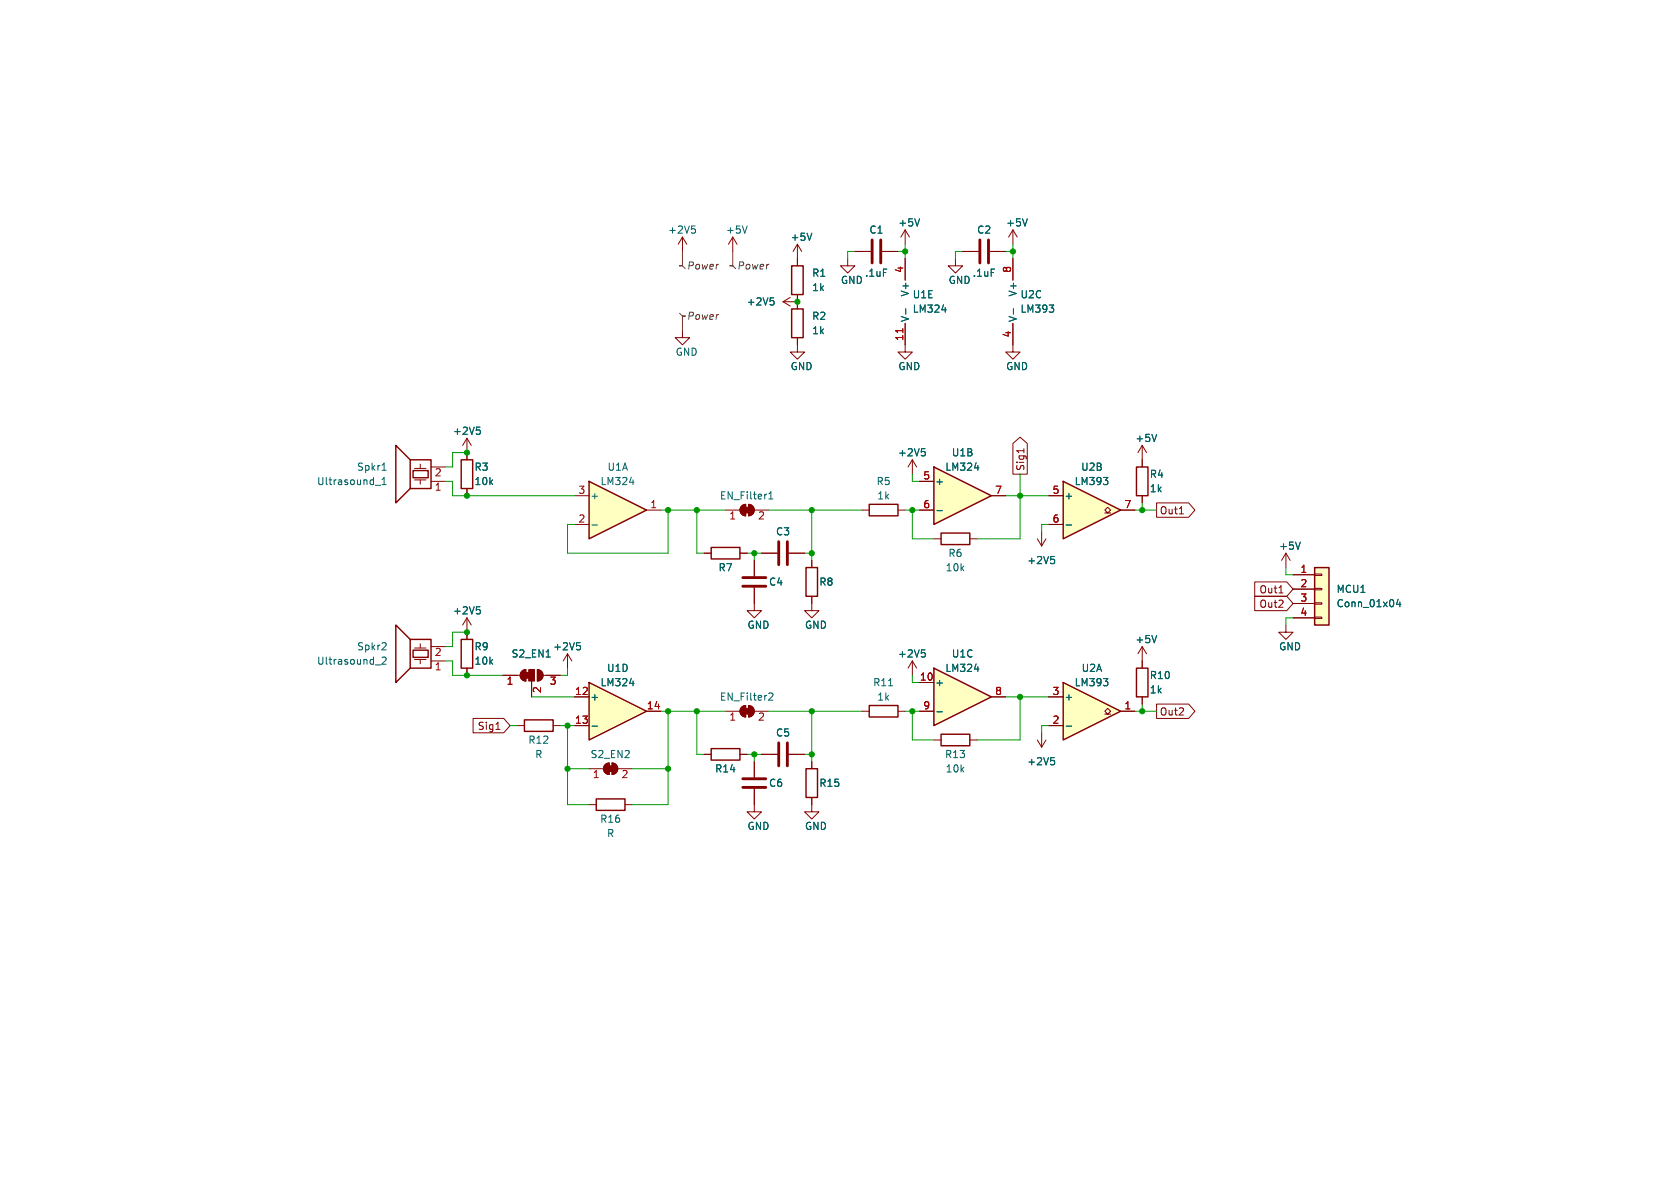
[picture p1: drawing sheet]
<svg xmlns="http://www.w3.org/2000/svg" width="297mm" height="210mm" viewBox="0 0 297 210" stroke-linecap="round" stroke-linejoin="round" font-family="sans-serif">
<path d="M188 85.1l10.1 5.1-10.1 5.1z" fill="#ffffc2"/>
<path d="M188 85.1l10.1 5.1-10.1 5.1zM125.7 132.3h5.1v2.1h-5.1zM153.7 124.7h5v2h-5z" fill="none" stroke="#840000" stroke-width=".25"/>
<g fill="none" stroke="#840000" stroke-width=".18">
<path d="M201.9 78.7l-.7 1.3M201.9 78.7v2.6M201.9 78.7l.8 1.3M185.4 87.6h2.6M185.4 92.7h2.6M195.3 90.7h.5l-.5-.5 .5-.5 .5 .5-.5 .5h.5M198.1 90.2h2.6M124.5 133.4h1.2M128.3 125.7h2.5M130.8 133.4h1.3M131.1 125l.7-.3v2a1.02 1.02 0 0 1-.9-.6 1.02 1.02 0 0 1 .2-1.1zM132.3 124.7a1.02 1.02 0 0 1 1 1 1.02 1.02 0 0 1-1 1z"/>
<path d="M133.3 125.7h2.6M152.4 125.7h1.3M158.7 125.7h1.3M133.3 142.2v1.3h1.3l-1.3 1.3-1.2-1.3h1.2"/>
</g>
<path d="M204.5 76.8l-.4 1.2M188.5 92.8h1M136 122.6l.4-.1 .2 .4-.7 .9h.7" fill="none" stroke="#006464" stroke-width=".18"/>
<g fill="#840000" stroke="#840000" stroke-width=".18">
<path d="M131.6 125.2h1v1h-1z"/>
<path d="M131.1 125l.7-.3v2a1.02 1.02 0 0 1-.9-.6 1.02 1.02 0 0 1 .2-1.1z"/>
<path d="M132.3 124.7a1.02 1.02 0 0 1 1 1 1.02 1.02 0 0 1-1 1z"/>
</g>
<path d="M104.1 120.7l10.2 5-10.2 5.1z" fill="#ffffc2"/>
<path d="M200.9 82.6h2v5h-2zM104.1 120.7l10.2 5-10.2 5.1z" fill="none" stroke="#840000" stroke-width=".25"/>
<path d="M183.4 95.3l.7 1.2M184.1 94v2.5M184.9 95.3l-.8 1.2M201.9 81.3v1.3M201.9 87.6v1.3M101.6 123.2h2.5M101.6 128.3h2.5M114.3 125.7h2.5M133.3 134.6v2.8M133.3 139.4v2.8M134.6 133.4h2.8M139.4 133.4h2.8" fill="none" stroke="#840000" stroke-width=".18"/>
<path d="M185.8 98.4h.6M186.2 98.9l.2 .2v.3l-.2 .2M104.7 128.4h.9M111.3 120.8h.8" fill="none" stroke="#006464" stroke-width=".18"/>
<path d="M131.3 139.2h4.1M131.3 137.7h4.1M137.7 131.3v4.1M139.2 131.3v4.1" fill="none" stroke="#840000" stroke-width=".51"/>
<path d="M188 120.7l10.1 5-10.1 5.1z" fill="#ffffc2"/>
<path d="M92.7 127.3h5.1v2h-5.1zM188 120.7l10.1 5-10.1 5.1z" fill="none" stroke="#840000" stroke-width=".25"/>
<path d="M88.9 119.4h3M92.3 118.6l.7-.2v2a1.02 1.02 0 0 1-1-.7 1.02 1.02 0 0 1 .3-1.1zM95 118.4a1.02 1.02 0 0 1 1 1 1.02 1.02 0 0 1-1 1zM96 119.4h3.1M91.4 128.3h1.3M94 120.4v2.8M97.8 128.3h1.3M185.4 128.3h2.6M185.4 123.2h2.6M195.3 126.2h.5l-.5-.5 .5-.5 .5 .5-.5 .5h.5M198.1 125.7h2.6" fill="none" stroke="#840000" stroke-width=".18"/>
<path d="M96.6 116.1h.7M188.5 128.4h1" fill="none" stroke="#006464" stroke-width=".18"/>
<g fill="#840000" stroke="#840000" stroke-width=".18">
<path d="M93 118.9h.5v1h-.5z"/>
<path d="M92.3 118.6l.7-.2v2a1.02 1.02 0 0 1-1-.7 1.02 1.02 0 0 1 .3-1.1z"/>
<path d="M93.5 118.4h1v2h-1z"/>
<path d="M95 118.4a1.02 1.02 0 0 1 1 1 1.02 1.02 0 0 1-1 1z"/>
</g>
<path d="M165.1 82.6l10.2 5-10.2 5.1z" fill="#ffffc2"/>
<path d="M153.7 89.2h5v2h-5zM165.1 82.6l10.2 5-10.2 5.1zM166.4 94.2h5v2.1h-5zM142.5 100.3h2v5.1h-2zM105.4 141.2h5.1v2.1h-5.1z" fill="none" stroke="#840000" stroke-width=".25"/>
<g fill="none" stroke="#840000" stroke-width=".18">
<path d="M133.3 99.1v2.8M143.5 99.1v1.2M152.4 90.2h1.3M158.7 90.2h1.3M161.3 81.3l-.8 1.3M161.3 81.3v2.5M161.3 81.3l.8 1.3M162.6 85.1h2.5M162.6 90.2h2.5M165.1 95.3h1.3M171.4 95.3h1.3M175.3 87.6h2.5"/>
<path d="M133.3 103.9v4.1h1.3l-1.3 1.2-1.2-1.2h1.2M143.5 105.4v2.6h1.3l-1.3 1.2-1.3-1.2h1.3M161.3 116.8v2.6M161.3 116.8l-.8 1.3M161.3 116.8l.8 1.3M227.3 110.5v1.3h1.3l-1.3 1.2-1.2-1.2h1.2M183.4 130.8l.7 1.3M184.1 129.5v2.6M184.9 130.8l-.8 1.3M104.1 142.2h1.3M110.5 142.2h1.3"/>
</g>
<path d="M162.9 79.3h.6M163.3 79.8l.3 .2v.3l-.3 .3M165.6 90.3h1M172.3 82.7h.8M162.9 114.9h.6M163.3 115.4l.3 .2v.3l-.3 .2M185.8 133.9h.6M186.2 134.4l.2 .3v.3l-.2 .2" fill="none" stroke="#006464" stroke-width=".18"/>
<path d="M131.3 103.6h4.1M131.3 102.1h4.1" fill="none" stroke="#840000" stroke-width=".51"/>
<path d="M165.1 118.1l10.2 5.1-10.2 5.1z" fill="#ffffc2"/>
<path d="M72.5 113h3.7v5.1h-3.7zM72.5 113l-2.5-2.5v10.2l2.5-2.6M73 114.9h2.7v1.3h-2.7zM165.1 118.1l10.2 5.1-10.2 5.1zM142.5 135.9h2v5.1h-2zM166.4 129.8h5v2h-5z" fill="none" stroke="#840000" stroke-width=".25"/>
<g fill="none" stroke="#840000" stroke-width=".18">
<path d="M134.6 97.8h2.8M139.4 97.8h2.8M227.3 97.8l-.7 1.3M227.3 97.8v2.5M227.3 97.8l.8 1.3M73.3 114.6h2M73.3 116.6h2M74.3 113.8v.8M74.3 116.6v.7M76.2 116.8h2.5M76.2 114.3h2.5M104.1 135.9h2.6"/>
<path d="M107 135.1l.7-.2v2a1.02 1.02 0 0 1-.9-.6 1.02 1.02 0 0 1 .2-1.2zM108.2 134.9a1.02 1.02 0 0 1 1 1 1.02 1.02 0 0 1-1 1zM109.2 135.9h2.6M143.5 134.6v1.3M162.6 120.7h2.5M162.6 125.7h2.5M165.1 130.8h1.3M171.4 130.8h1.3M175.3 123.2h2.5M143.5 141v2.5h1.3l-1.3 1.3-1.3-1.3h1.3"/>
</g>
<path d="M229.9 95.8l-.4 1.3M66.3 117.5h1M67.5 114.9h.8M67.5 116.3l.5-.2 .3 .4-.8 .9h.8M68.2 113.7v.5M172.3 118.3h.8M165.6 125.8h1" fill="none" stroke="#006464" stroke-width=".18"/>
<g fill="#840000" stroke="#840000" stroke-width=".18">
<path d="M107.4 135.4h1.1v1h-1.1z"/>
<path d="M107 135.1l.7-.2v2a1.02 1.02 0 0 1-.9-.6 1.02 1.02 0 0 1 .2-1.2z"/>
<path d="M108.2 134.9a1.02 1.02 0 0 1 1 1 1.02 1.02 0 0 1-1 1z"/>
</g>
<path d="M137.7 95.8v4M139.2 95.8v4" fill="none" stroke="#840000" stroke-width=".51"/>
<path d="M104.1 85.1l10.2 5.1-10.2 5.1z" fill="#ffffc2"/>
<path d="M140 54.6h2v5.1h-2zM140 47h2v5.1h-2zM72.5 81.3h3.7v5.1h-3.7zM72.5 81.3l-2.5-2.6v10.2l2.5-2.5M73 83.2h2.7v1.3h-2.7zM81.5 81.3h2.1v5.1h-2.1zM104.1 85.1l10.2 5.1-10.2 5.1zM125.7 96.8h5.1v2h-5.1zM81.5 113h2.1v5.1h-2.1zM200.9 118.1h2v5.1h-2zM232.4 100.3h2.5v10.2h-2.5z" fill="none" stroke="#840000" stroke-width=".25"/>
<g fill="none" stroke="#840000" stroke-width=".18">
<path d="M120.6 58.4v1.3h1.3l-1.3 1.3-1.2-1.3h1.2M120.6 41.9l-.7 1.3M120.6 41.9v2.6M120.6 41.9l.8 1.3M129.5 41.9l-.7 1.3M129.5 41.9v2.6M129.5 41.9l.8 1.3M138.4 53.3l1.3 .8M138.4 53.3h2.6M139.7 52.6l-1.3 .7M141 59.7v2.5h1.2l-1.2 1.3-1.3-1.3h1.3M141 43.2v3.8"/>
<path d="M141 52.1v2.5M141 43.2l-.8 1.3M141 43.2l.7 1.3M149.9 45.7v1.3h1.2l-1.2 1.3-1.3-1.3h1.3M151.1 44.5h2.8M156 44.5h2.7M160 57.2v5h1.3l-1.3 1.3-1.3-1.3h1.3M160 40.6v2.6M160 45.7v3.8M160 40.6l-.7 1.3M160 40.6l.8 1.3M168.9 45.7v1.3h1.3l-1.3 1.3-1.3-1.3h1.3"/>
<path d="M170.2 44.5h2.8M175 44.5h2.8M179.1 57.2v5h1.2l-1.2 1.3-1.3-1.3h1.3M179.1 40.6l-.8 1.3M179.1 40.6v2.6M179.1 45.7v3.8M179.1 40.6l.7 1.3M82.5 77.5l-.7 1.2M82.5 77.5v3.8M82.5 77.5l.8 1.2M179.1 78.4l1.2-1.1 1.3 1.1v5.4h-2.5zM181 79.3v.7"/>
<path d="M73.3 82.8h2M73.3 84.8h2M74.3 82v.8M74.3 84.8v.8M76.2 85.1h2.5M76.2 82.6h2.5M82.5 86.4v1.2M101.6 92.7h2.5M101.6 87.6h2.5M114.3 90.2h2.5M124.5 97.8h1.2M128.3 90.2h2.5"/>
<path d="M130.8 97.8h1.3M131.1 89.4l.7-.2v2a1.02 1.02 0 0 1-.9-.7 1.02 1.02 0 0 1 .2-1.1zM132.3 89.2a1.02 1.02 0 0 1 1 1 1.02 1.02 0 0 1-1 1zM133.3 90.2h2.6M133.3 99.1v2.8M134.6 97.8h2.8M139.4 97.8h2.8M143.5 99.1v1.2M162.6 90.2h2.5M162.6 85.1h2.5M175.3 87.6h2.5M185.4 92.7h2.6"/>
<path d="M185.4 87.6h2.6M198.1 90.2h2.6M201.9 81.3v1.3M201.9 87.6v1.3M204.5 88.9h5.6l1.2 1.3-1.2 1.2h-5.6zM208.5 90.8h.7M82.5 109.2v3.8M82.5 118.1v1.3M82.5 109.2l-.7 1.3M82.5 109.2l.8 1.3M88.9 119.4h2.5M96.5 119.4h2.6"/>
<path d="M100.3 115.6l-.7 1.2M100.3 115.6v2.5M100.3 115.6l.8 1.2M133.3 103.9v2.8M143.5 105.4v1.3M201.9 114.3l-.7 1.3M201.9 114.3v3.8M201.9 114.3l.8 1.3M221.8 102.9h5.7l1.1 1.2-1.1 1.3h-5.7zM221.8 105.4h5.7l1.1 1.3-1.1 1.3h-5.7zM226.1 104.8h.7M228.6 101.6h3.8"/>
<path d="M228.6 104.1h3.8M228.6 106.7h3.8M228.6 109.2h3.8M232.4 109.1h1.3v.2h-1.3zM232.4 106.6h1.3v.2h-1.3zM232.4 104h1.3v.3h-1.3zM232.4 101.5h1.3v.2h-1.3zM83.6 127h5.5l1.1 1.3-1.1 1.2h-5.5zM87.7 128.9h.7M94 120.7v2.5M101.6 123.2h2.5M101.6 128.3h2.5"/>
<path d="M114.3 125.7h2.5M124.5 133.4h1.2M130.8 133.4h1.3M133.3 134.6v2.8M133.3 139.4v2.8M134.6 133.4h2.8M139.4 133.4h2.8M143.5 134.6v1.3M162.6 120.7h2.5M162.6 125.7h2.5M175.3 123.2h2.5M185.4 123.2h2.6"/>
<path d="M185.4 128.3h2.6M198.1 125.7h2.6M201.9 123.2v1.3M204.5 124.5h5.6l1.2 1.2-1.2 1.3h-5.6zM143.5 141v1.2"/>
</g>
<g fill="none" stroke="#006464" stroke-width=".18">
<path d="M122.3 39.9h.6M132.1 39.9l-.4 1.3M162.6 38.7l-.5 1.2M181.6 38.7l-.4 1.2M122.7 40.4l.2 .3v.3l-.2 .2M136.2 52.6h.6M136.6 53.1l.2 .3v.3l-.2 .2M143.5 41.2l-.4 1.3M160.1 54.6v.9M166.5 54.8h.8M179.2 54.6v.9M84.3 75.5h.6"/>
<path d="M84.7 76l.2 .2v.3l-.2 .3M162.9 79.3h.6M163.3 79.8l.3 .2v.3l-.3 .3M204.5 76.8l-.4 1.2M66.3 85.8h1M67.5 83.1h.8M67.5 85.7h.8M67.5 84.8l.4-.4v1.3M104.7 92.8h.9M111.3 85.2h.8M135.9 88.2h.7M135.9 87.3l.4-.4v1.3"/>
<path d="M165.6 90.3h1M172.3 82.7h.8M185.8 98.4h.6M186.2 98.9l.2 .2v.3l-.2 .2M188.5 92.8h1M229.9 95.8l-.4 1.3M84.3 107.3h.6M84.7 107.7l.2 .3v.3l-.2 .2M96.6 116.1h.7M102 113.6h.6M102.4 114.1l.2 .2v.3l-.2 .3M162.9 114.9h.6"/>
<path d="M163.3 115.4l.3 .2v.3l-.3 .2M172.3 118.3h.8M204.5 112.3l-.4 1.3M247.2 105.9l-.3 .9h.8M247.5 106.4v.9M104.7 128.4h.9M111.3 120.8h.8M165.6 125.8h1M185.8 133.9h.6M186.2 134.4l.2 .3v.3l-.2 .2M188.5 128.4h1"/>
</g>
<g fill="#840000" stroke="#840000" stroke-width=".18">
<path d="M131.6 89.7h1v1h-1z"/>
<path d="M131.1 89.4l.7-.2v2a1.02 1.02 0 0 1-.9-.7 1.02 1.02 0 0 1 .2-1.1z"/>
<path d="M132.3 89.2a1.02 1.02 0 0 1 1 1 1.02 1.02 0 0 1-1 1z"/>
</g>
<path d="M154.2 42.4v4.1M155.7 42.4v4.1M173.2 42.4v4.1M174.8 42.4v4.1" fill="none" stroke="#840000" stroke-width=".51"/>
<path d="M159.6 58.1v.7" fill="none" stroke="#a90000" stroke-width=".18"/>
<path d="M232.4 100.3h2.5v10.2h-2.5z" fill="#ffffc2" stroke="#ffffc2" stroke-width=".18"/>
<path d="M120.1 55.4l.5 .5h.6h-.6v2.5M120.6 44.5v2.5h-.5h.5l.6 .5M129.5 44.5v2.5h-.5h.5l.5 .5" fill="none" stroke="#484848" stroke-width=".18"/>
<g fill="none" stroke="#009600" stroke-width=".18">
<path d="M151.1 44.5h-1.2v1.2M158.7 44.5h1.3M160 43.2v2.5M170.2 44.5h-1.3v1.2M177.8 44.5h1.3M179.1 43.2v2.5M78.7 85.1h1.3v2.5h21.6M82.5 80h-2.5v2.6h-1.3M116.8 90.2h11.5M118.1 90.2v7.6h-17.8v-5.1h1.3M123.2 90.2v7.6h1.3M132.1 97.8h2.5"/>
<path d="M133.3 97.8v1.3M135.9 90.2h16.5M142.2 97.8h1.3M143.5 90.2v8.9M160 90.2h2.6M161.3 83.8v1.3h1.3M161.3 90.2v5.1h3.8M177.8 87.6h7.6M180.3 83.8v11.5h-7.6M185.4 92.7h-1.3v1.3M200.7 90.2h3.8M201.9 88.9v1.3"/>
<path d="M78.7 116.8h1.3v2.6h8.9M82.5 111.8h-2.5v2.5h-1.3M100.3 118.1v1.3h-1.2M161.3 119.4v1.3h1.3M227.3 100.3v1.3h1.3M228.6 109.2h-1.3v1.3M90.2 128.3h1.2M94 123.2h7.6M99.1 128.3h2.5M100.3 128.3v13.9h3.8M100.3 135.9h3.8M111.8 135.9h6.3"/>
<path d="M116.8 125.7h11.5M118.1 125.7v16.5h-6.3M123.2 125.7v7.7h1.3M132.1 133.4h2.5M133.3 133.4v1.2M135.9 125.7h16.5M142.2 133.4h1.3M143.5 125.7v8.9M160 125.7h2.6M161.3 125.7v5.1h3.8M177.8 123.2h7.6M180.3 123.2v7.6h-7.6"/>
<path d="M185.4 128.3h-1.3v1.2M200.7 125.7h3.8M201.9 124.5v1.2"/>
</g>
<g fill="#009600" stroke="#009600" stroke-width=".18">
<circle cx="161.3" cy="125.7" r=".46"/>
<circle cx="143.5" cy="125.7" r=".46"/>
<circle cx="143.5" cy="133.4" r=".46"/>
<circle cx="123.2" cy="125.7" r=".46"/>
<circle cx="118.1" cy="125.7" r=".46"/>
<circle cx="100.3" cy="128.3" r=".46"/>
<circle cx="118.1" cy="135.9" r=".46"/>
<circle cx="100.3" cy="135.9" r=".46"/>
<circle cx="133.3" cy="133.4" r=".46"/>
<circle cx="143.5" cy="90.2" r=".46"/>
<circle cx="161.3" cy="90.2" r=".46"/>
<circle cx="180.3" cy="87.6" r=".46"/>
<circle cx="143.5" cy="97.8" r=".46"/>
<circle cx="82.5" cy="111.8" r=".46"/>
<circle cx="118.1" cy="90.2" r=".46"/>
<circle cx="133.3" cy="97.8" r=".46"/>
<circle cx="82.5" cy="87.6" r=".46"/>
<circle cx="82.5" cy="80" r=".46"/>
<circle cx="82.5" cy="119.4" r=".46"/>
<circle cx="123.2" cy="90.2" r=".46"/>
<circle cx="141" cy="53.3" r=".46"/>
<circle cx="160" cy="44.5" r=".46"/>
<circle cx="179.1" cy="44.5" r=".46"/>
<circle cx="201.9" cy="90.2" r=".46"/>
<circle cx="180.3" cy="123.2" r=".46"/>
<circle cx="201.9" cy="125.7" r=".46"/>
</g>
<g font-size="1.8" fill="#006464">
<text x="118" y="41.5">+2V5</text>
<text x="128.3" y="41.5">+5V</text>
<text x="153.6" y="41.5">C1</text>
<text x="158.8" y="40.2">+5V</text>
<text x="172.7" y="41.5">C2</text>
<text x="177.8" y="40.2">+5V</text>
<text x="139.7" y="42.7">+5V</text>
<text x="143.5" y="49.1">R1</text>
<text x="143.5" y="51.6">1k</text>
<text x="148.6" y="50.4">GND</text>
<text x="152.9" y="49.1">.1uF</text>
<text x="160.8" y="52.4" transform="rotate(-90 160.8 52.4)">V+</text>
<text x="161.3" y="52.9">U1E</text>
<text x="167.6" y="50.4">GND</text>
<text x="171.9" y="49.1">.1uF</text>
<text x="179.9" y="52.4" transform="rotate(-90 179.9 52.4)">V+</text>
<text x="180.3" y="52.9">U2C</text>
<text x="131.9" y="54.2">+2V5</text>
<text x="143.5" y="56.7">R2</text>
<text x="143.5" y="59.2">1k</text>
<text x="160.8" y="57" transform="rotate(-90 160.8 57)">V-</text>
<text x="161.3" y="55.4">LM324</text>
<text x="179.9" y="57" transform="rotate(-90 179.9 57)">V-</text>
<text x="180.3" y="55.4">LM393</text>
<text x="119.4" y="63.1">GND</text>
<text x="139.7" y="65.6">GND</text>
<text x="158.8" y="65.6">GND</text>
<text x="177.8" y="65.6">GND</text>
<text x="80" y="77">+2V5</text>
<text x="63.1" y="83.4">Spkr1</text>
<text x="83.8" y="83.4">R3</text>
<text x="107.3" y="83.4">U1A</text>
<text x="158.7" y="80.8">+2V5</text>
<text x="167.1" y="83.4">LM324</text>
<text x="168.2" y="80.8">U1B</text>
<text x="191.1" y="83.4">U2B</text>
<text x="200.7" y="78.3">+5V</text>
<text x="56" y="85.9">Ultrasound_1</text>
<text x="83.8" y="85.9">10k</text>
<text x="104.3" y="88.5">+</text>
<text x="106.1" y="85.9">LM324</text>
<text x="127.2" y="88.5">EN_Filter1</text>
<text x="154.9" y="85.9">R5</text>
<text x="155" y="88.5">1k</text>
<text x="165.2" y="85.9">+</text>
<text x="188.1" y="88.5">+</text>
<text x="189.9" y="85.9">LM393</text>
<text x="203.2" y="84.6">R4</text>
<text x="203.2" y="87.2">1k</text>
<text x="137.1" y="94.8">C3</text>
<text x="127" y="101.2">R7</text>
<text x="167.1" y="101.2">10k</text>
<text x="167.6" y="98.6">R6</text>
<text x="181.5" y="99.9">+2V5</text>
<text x="226.1" y="97.3">+5V</text>
<text x="135.9" y="103.7">C4</text>
<text x="144.8" y="103.7">R8</text>
<text x="236.2" y="105">MCU1</text>
<text x="236.2" y="107.5">Conn_01x04</text>
<text x="80" y="108.8">+2V5</text>
<text x="132.1" y="111.3">GND</text>
<text x="142.2" y="111.3">GND</text>
<text x="200.7" y="113.9">+5V</text>
<text x="56" y="117.7">Ultrasound_2</text>
<text x="63.1" y="115.1">Spkr2</text>
<text x="83.8" y="115.1">R9</text>
<text x="83.8" y="117.7">10k</text>
<text x="90.4" y="116.4">S2_EN1</text>
<text x="97.7" y="115.1">+2V5</text>
<text x="107.3" y="118.9">U1D</text>
<text x="158.7" y="116.4">+2V5</text>
<text x="167.1" y="118.9">LM324</text>
<text x="168.2" y="116.4">U1C</text>
<text x="191.2" y="118.9">U2A</text>
<text x="226.1" y="115.1">GND</text>
<text x="104.3" y="124">+</text>
<text x="106.1" y="121.5">LM324</text>
<text x="127.2" y="124">EN_Filter2</text>
<text x="154.3" y="121.5">R11</text>
<text x="155" y="124">1k</text>
<text x="165.2" y="121.5">+</text>
<text x="188.1" y="124">+</text>
<text x="189.9" y="121.5">LM393</text>
<text x="203.2" y="120.2">R10</text>
<text x="203.2" y="122.7">1k</text>
<text x="93.3" y="131.6">R12</text>
<text x="137.1" y="130.4">C5</text>
<text x="94.6" y="134.2">R</text>
<text x="104.3" y="134.2">S2_EN2</text>
<text x="126.4" y="136.7">R14</text>
<text x="167" y="134.2">R13</text>
<text x="167.1" y="136.7">10k</text>
<text x="181.5" y="135.4">+2V5</text>
<text x="135.9" y="139.3">C6</text>
<text x="144.8" y="139.3">R15</text>
<text x="106" y="145.6">R16</text>
<text x="107.3" y="148.1">R</text>
<text x="132.1" y="146.9">GND</text>
<text x="142.2" y="146.9">GND</text>
</g>
<g font-size="1.8" fill="#484848">
<text x="121.3" y="47.8">Power</text>
<text x="130.2" y="47.8">Power</text>
<text x="121.3" y="56.7">Power</text>
</g>
<g font-size="1.8" fill="#a90000">
<text x="159.8" y="48.3" transform="rotate(-90 159.8 48.3)">4</text>
<text x="178.8" y="48.3" transform="rotate(-90 178.8 48.3)">8</text>
<text x="178.8" y="59.7" transform="rotate(-90 178.8 59.7)">4</text>
<text x="159.8" y="60.3" transform="rotate(-90 159.8 60.3)">11</text>
<text x="76.8" y="87">1</text>
<text x="76.8" y="84.5">2</text>
<text x="102.2" y="87.4">3</text>
<text x="114.9" y="89.9">1</text>
<text x="163.2" y="84.8">5</text>
<text x="163.2" y="89.9">6</text>
<text x="175.9" y="87.4">7</text>
<text x="186" y="87.4">5</text>
<text x="198.7" y="89.9">7</text>
<text x="102.2" y="92.5">2</text>
<text x="128.9" y="92.1">1</text>
<text x="134" y="92.1">2</text>
<text x="186" y="92.5">6</text>
<text x="229.8" y="101.3">1</text>
<text x="229.8" y="103.9">2</text>
<text x="229.8" y="106.4">3</text>
<text x="229.8" y="109">4</text>
<text x="76.8" y="118.7">1</text>
<text x="76.8" y="116.2">2</text>
<text x="89.5" y="121.3">1</text>
<text x="95.9" y="122.6" transform="rotate(-90 95.9 122.6)">2</text>
<text x="97.1" y="121.3">3</text>
<text x="101.6" y="122.9">12</text>
<text x="114.3" y="125.5">14</text>
<text x="162.6" y="120.4">10</text>
<text x="163.2" y="125.5">9</text>
<text x="175.9" y="122.9">8</text>
<text x="186" y="122.9">3</text>
<text x="198.7" y="125.5">1</text>
<text x="101.6" y="128">13</text>
<text x="128.9" y="127.6">1</text>
<text x="134" y="127.6">2</text>
<text x="186" y="128">2</text>
<text x="104.7" y="137.8">1</text>
<text x="109.8" y="137.8">2</text>
</g>
<g font-size="1.8" fill="#840000">
<text x="181.3" y="83.3" transform="rotate(-90 181.3 83.3)">Sig1</text>
<text x="204.9" y="91.1">Out1</text>
<text x="222.6" y="105.1">Out1</text>
<text x="222.6" y="107.6">Out2</text>
<text x="84.4" y="129.2">Sig1</text>
<text x="204.9" y="126.6">Out2</text>
</g>
</svg>
